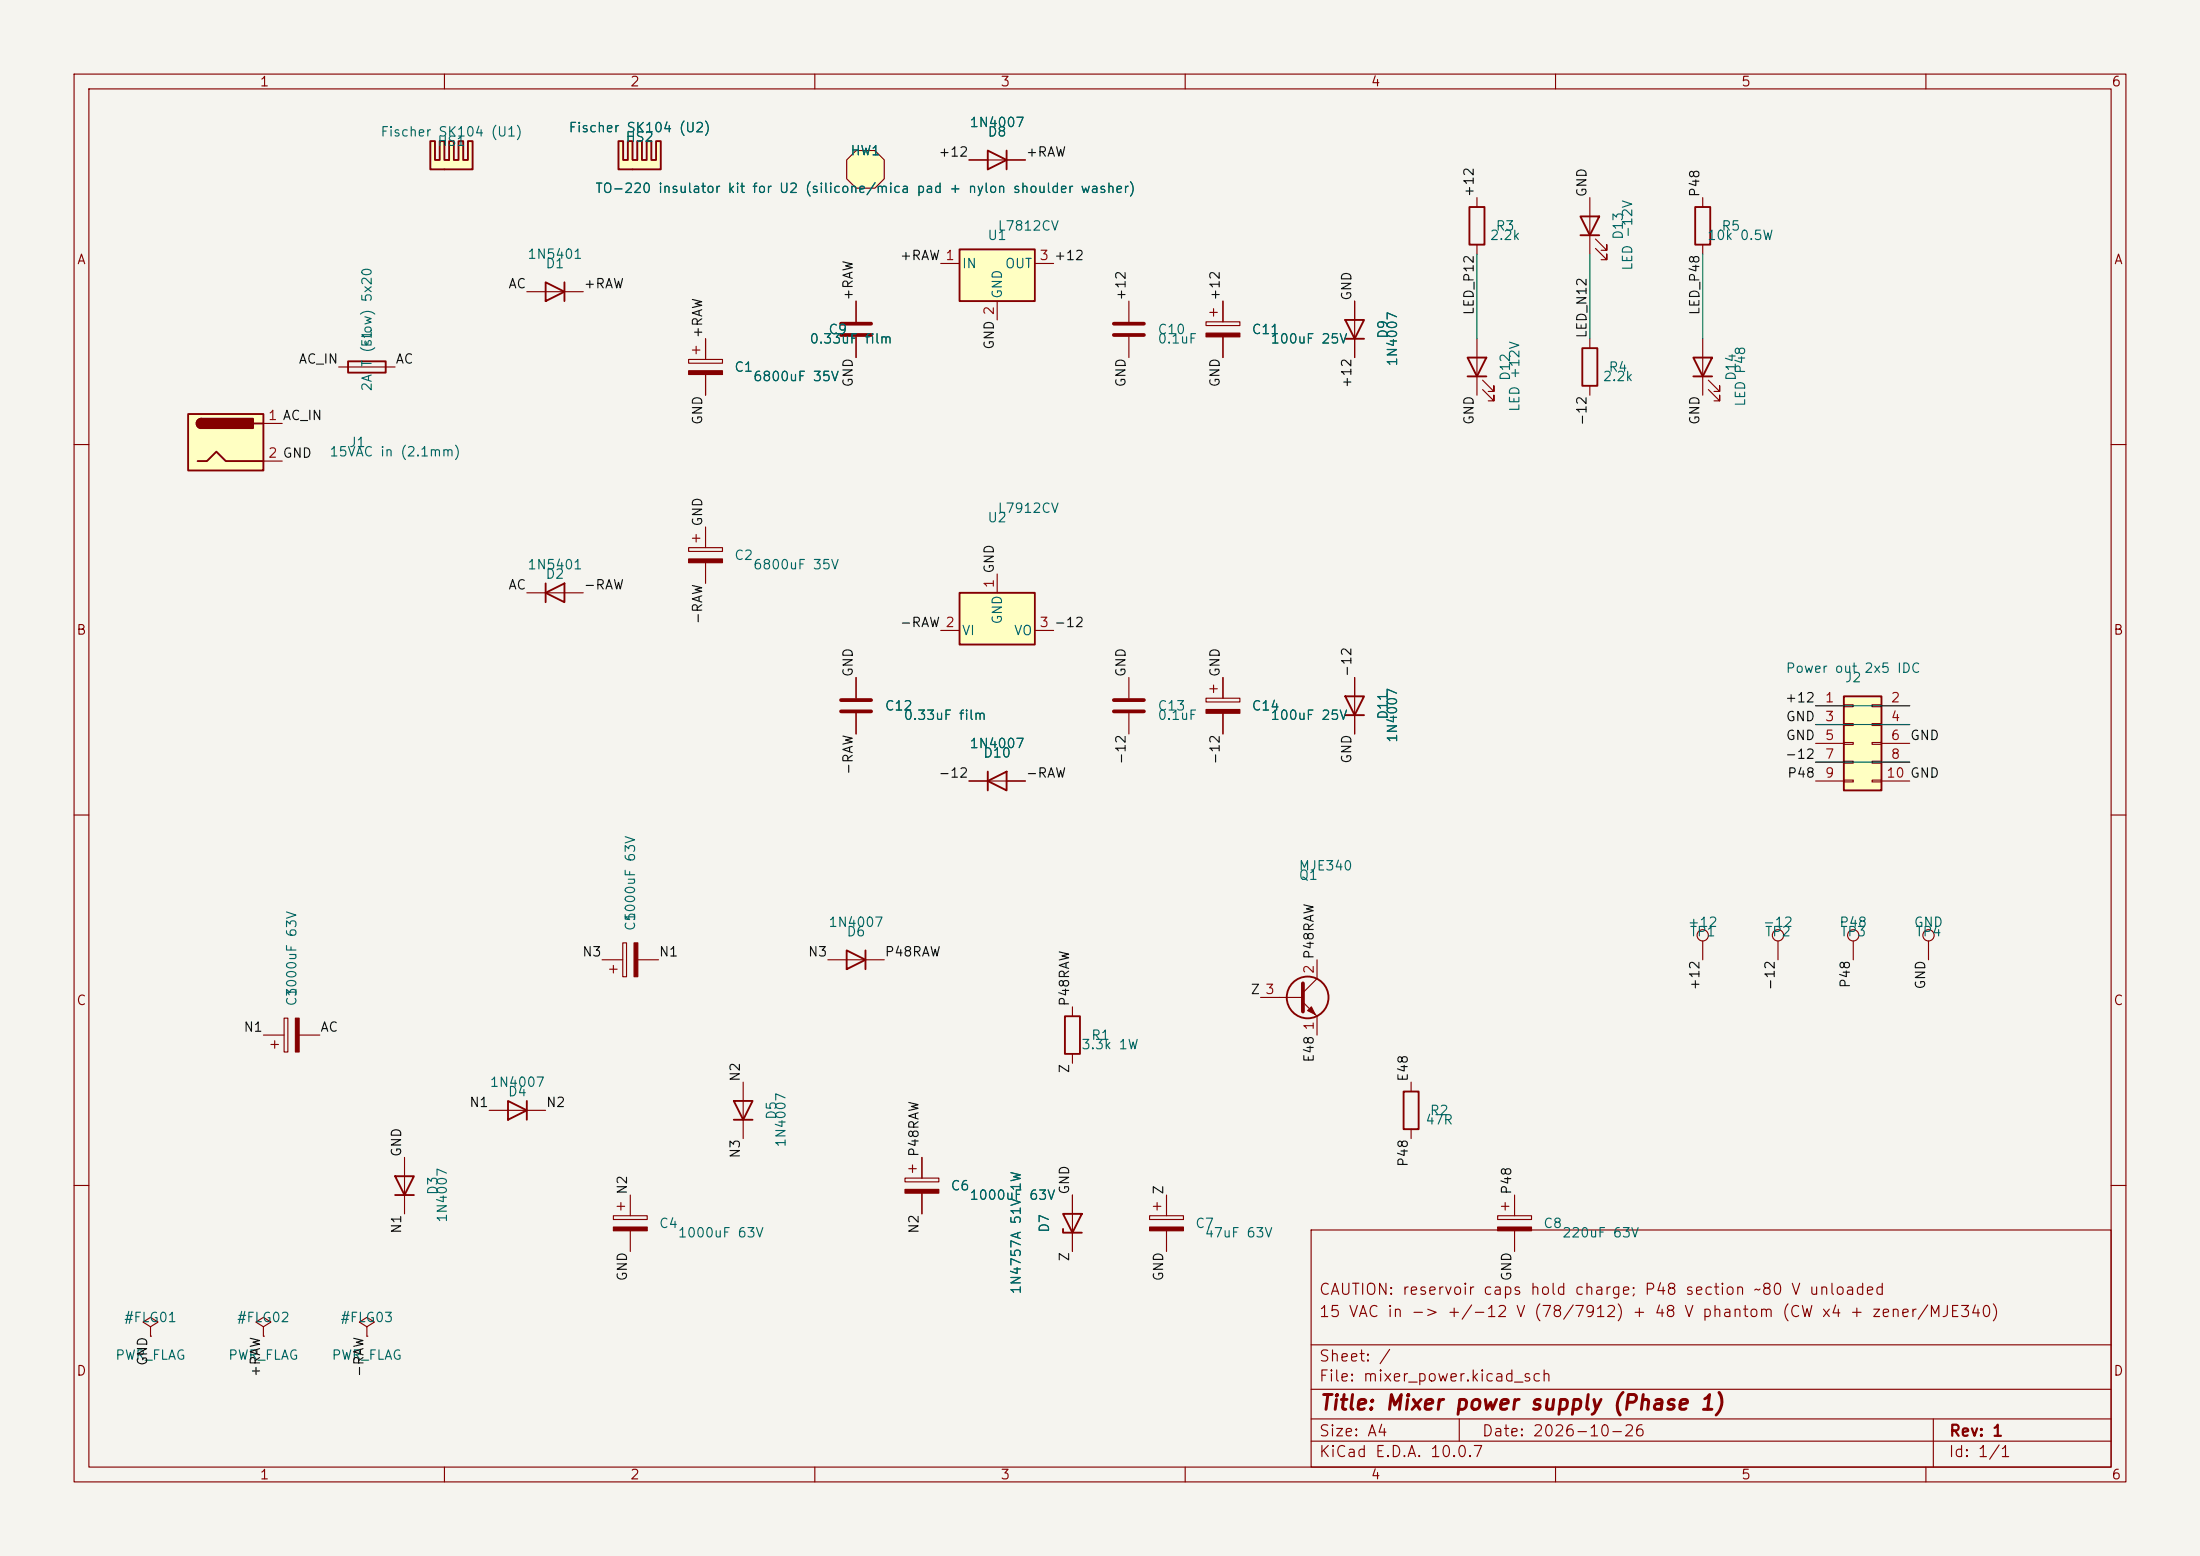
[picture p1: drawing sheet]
<svg xmlns="http://www.w3.org/2000/svg" width="297mm" height="210mm" viewBox="0 0 297 210" stroke-linecap="round" stroke-linejoin="round" font-family="sans-serif">
<path d="M0 0h297v210h-297z" fill="#f5f4ef" stroke="#f5f4ef" stroke-width=".14"/>
<g fill="none" stroke="#840000" stroke-width=".15">
<path d="M10 10h277v190h-277zM12 12h273v186h-273zM60 10v2M110 10v2M160 10v2M210 10v2M260 10v2M130.8 21.6h7.6M10 60h2M93 73.9h4.5v.5h-4.5zM93.5 72.6h1M94 72.1v1.1"/>
<path d="M95.2 71.1v2.8M95.2 75.9v2.8M285 60h2M71.1 80h7.6M115.6 91.4v2.8M115.6 96.3v2.8M162.8 94.2h4.6v.5h-4.6zM163.3 93h1M163.8 92.5v1M165.1 91.4v2.8M165.1 96.3v2.8M182.9 91.4v7.7"/>
<path d="M10 110h2M285 110h2M81.3 129.5h2.8M82.3 130.8h1M82.8 130.3v1M84.1 127.3h.5v4.5h-.5zM86.1 129.5h2.8M100.3 146.1v7.6M10 160h2M177 166h108v32h-108zM285 160h2M60 198v2"/>
<path d="M110 198v2M160 198v2M177 194.5h108M177 191.5h108M177 187.5h108M177 181.5h108M197 191.5v3M210 198v2M260 198v2M261 191.5v6.5"/>
</g>
<path d="M133.3 20.3l2.6 1.3-2.6 1.3zM135.9 20.3v2.6M73.7 78.7v2.6M73.7 80l2.5-1.3v2.6zM181.6 94h2.5l-1.2 2.5zM181.6 96.5h2.5M99.1 148.6h2.5l-1.3 2.5zM99.1 151.1h2.5" fill="none" stroke="#840000" stroke-width=".25"/>
<g fill="#840000" stroke="#840000" stroke-width=".15">
<path d="M162.8 95.8h4.6v.5h-4.6z"/>
<path d="M85.6 127.3h.5v4.5h-.5z"/>
<path d="M93 75.4h4.5v.5h-4.5z"/>
</g>
<path d="M113.5 94.5h4.1M113.5 96h4.1" fill="none" stroke="#840000" stroke-width=".51"/>
<path d="M129.5 80h10.2v7h-10.2z" fill="#ffffc2"/>
<path d="M47 48.8h5.1v1.5h-5.1zM129.5 80h10.2v7h-10.2z" fill="none" stroke="#840000" stroke-width=".25"/>
<path d="M45.7 49.5h7.6M134.6 77.5v2.5M127 85.1h2.5M139.7 85.1h2.5" fill="none" stroke="#840000" stroke-width=".15"/>
<g fill="#ffffc2">
<path d="M58.1 19.1h.6v2.5h.7v-2.5h.6v2.5h.6l-.6 1.3h-1.9z"/>
<path d="M60.6 19.1h.7v2.5h.6v-2.5h.6v2.5h.7v-2.5h.6v3.8h-3.8l.6-1.3z"/>
</g>
<path d="M58.1 19.1h.6v2.5h.7v-2.5h.6v2.5h.6v-2.5h.7v2.5h.6v-2.5h.6v2.5h.7v-2.5h.6v3.8h-5.7zM73.7 38.1l2.5 1.3-2.5 1.2zM76.2 38.1v2.5M68.6 148.6l2.5 1.3-2.5 1.2zM71.1 148.6v2.5" fill="none" stroke="#840000" stroke-width=".25"/>
<path d="M71.1 39.4h7.6M115.6 40.6v2.8M115.6 45.5v2.8M152.4 91.4v2.8M152.4 96.3v2.8M35.6 139.7h2.8M38.4 137.4h.5v4.6h-.5zM40.4 139.7h2.8M36.6 141h1M37.1 140.5v1M66 149.9h7.7" fill="none" stroke="#840000" stroke-width=".15"/>
<path d="M113.5 43.7h4.1M113.5 45.2h4.1M150.4 94.5h4M150.4 96h4" fill="none" stroke="#840000" stroke-width=".51"/>
<path d="M39.9 137.4h.5v4.6h-.5z" fill="#840000" stroke="#840000" stroke-width=".15"/>
<path d="M129.5 33.7h10.2v6.9h-10.2z" fill="#ffffc2"/>
<path d="M129.5 33.7h10.2v6.9h-10.2zM133.3 105.4l2.6-1.3v2.6zM133.3 104.1v2.6" fill="none" stroke="#840000" stroke-width=".25"/>
<g fill="none" stroke="#840000" stroke-width=".15">
<path d="M127 35.6h2.5M139.7 35.6h2.5M93 48.5h4.5v.5h-4.5zM93.5 47.2h1M94 46.7v1.1M95.2 45.7v2.8M95.2 50.5v2.8M134.6 40.6v2.6M130.8 105.4h7.6M82.8 164.1h4.6v.5h-4.6zM83.3 162.8h1M83.8 162.3v1"/>
<path d="M85.1 161.3v2.8M85.1 166.1v2.8"/>
</g>
<g fill="#840000" stroke="#840000" stroke-width=".15">
<path d="M82.8 165.6h4.6v.5h-4.6z"/>
<path d="M93 50h4.5v.5h-4.5z"/>
</g>
<path d="M114.3 21.6l1.3-1.3h2.5l1.3 1.3v2.5l-1.3 1.3h-2.5l-1.3-1.3z" fill="#ffffc2"/>
<path d="M114.3 21.6l1.3-1.3h2.5l1.3 1.3v2.5l-1.3 1.3h-2.5l-1.3-1.3zM152.4 40.6v2.8M152.4 45.5v2.8M162.8 43.4h4.6v.5h-4.6zM163.3 42.2h1M163.8 41.7v1M165.1 40.6v2.8M165.1 45.5v2.8M182.9 40.6v7.7" fill="none" stroke="#840000" stroke-width=".15"/>
<path d="M150.4 43.7h4M150.4 45.2h4" fill="none" stroke="#840000" stroke-width=".51"/>
<path d="M162.8 45h4.6v.5h-4.6z" fill="#840000" stroke="#840000" stroke-width=".15"/>
<path d="M181.6 43.2h2.5l-1.2 2.5zM181.6 45.7h2.5" fill="none" stroke="#840000" stroke-width=".25"/>
<g fill="#ffffc2">
<path d="M83.5 19.1h.6v2.5h.7v-2.5h.6v2.5h.6l-.6 1.3h-1.9z"/>
<path d="M86 19.1h.7v2.5h.6v-2.5h.6v2.5h.7v-2.5h.6v3.8h-3.8l.6-1.3z"/>
</g>
<path d="M83.5 19.1h.6v2.5h.7v-2.5h.6v2.5h.6v-2.5h.7v2.5h.6v-2.5h.6v2.5h.7v-2.5h.6v3.8h-5.7z" fill="none" stroke="#840000" stroke-width=".25"/>
<path d="M25.4 55.9h10.2v7.6h-10.2z" fill="#ffffc2"/>
<g fill="none" stroke="#840000" stroke-width=".25">
<path d="M213.4 29.2h2.5l-1.3 2.6zM213.4 31.8h2.5M228.9 27.9h2v5.1h-2zM25.4 55.9h10.2v7.6h-10.2zM27.2 56.5a.64 .64 0 0 0-.7 .7 .64 .64 0 0 0 .7 .6M34.3 57.2h1.3M26.7 62.2h1.2l1.3-1.2 1.3 1.2h5.1M114.3 128.3l2.5 1.2-2.5 1.3zM116.8 128.3v2.5M143.8 137.2h2v5h-2zM53.3 158.8h2.6l-1.3 2.5zM189.5 147.3h2v5.1h-2z"/>
<path d="M53.3 161.3h2.6M143.5 165.9v.5h2.5M143.5 163.8h2.5l-1.2 2.6z"/>
<circle cx="176.5" cy="134.6" r="2.82"/>
</g>
<g fill="#840000" stroke="#840000" stroke-width=".25">
<path d="M26.7 56.7l.5-.2v1.3a.63 .63 0 0 1-.6-.4 .63 .63 0 0 1 .1-.7z"/>
<path d="M27.2 56.5h7v1.3h-7z"/>
</g>
<g fill="none" stroke="#840000" stroke-width=".15">
<path d="M214.6 26.7v7.6M215.4 33.5l1.5 1.6v-.8v.8h-.7M215.4 32.3l1.5 1.5v-.8v.8h-.7M229.9 26.7v1.2M229.9 33v1.3M35.6 57.2h2.5M35.6 62.2h2.5M111.8 129.5h7.6M144.8 135.9v1.3M170.2 134.6h5.7M175.9 135.3l1.9 1.9v2.5M177.8 129.5v2.6l-1.9 1.9"/>
<path d="M229.9 127v2.5M240 127v2.5M250.2 127v2.5M260.3 127v2.5M54.6 156.2v7.6M122.2 159h4.5v.5h-4.5zM122.7 157.7h1M123.2 157.2v1M124.5 156.2v2.8M144.8 142.2v1.3M190.5 146.1v1.2M190.5 152.4v1.3"/>
<path d="M20.3 179.1l1-.7-1-.6-1 .6 1 .7v1.2M35.6 179.1l1-.7-1-.6-1.1 .6 1.1 .7v1.2M49.5 179.1l1-.7-1-.6-1 .6 1 .7v1.2M124.5 161v2.8M144.8 161.3v7.6M155.2 164.1h4.6v.5h-4.6zM155.7 162.8h1M156.2 162.3v1M157.5 161.3v2.8M157.5 166.1v2.8M202.2 164.1h4.6v.5h-4.6zM202.7 162.8h1"/>
<path d="M203.2 162.3v1M204.5 161.3v2.8M204.5 166.1v2.8M20.3 180.3h.1M35.6 180.3h.1M49.5 180.3h.1"/>
<circle cx="229.9" cy="126.2" r=".76"/>
<circle cx="240" cy="126.2" r=".76"/>
<circle cx="250.2" cy="126.2" r=".76"/>
<circle cx="260.4" cy="126.2" r=".76"/>
</g>
<g fill="#840000" stroke="#840000" stroke-width=".15">
<path d="M122.2 160.5h4.5v.5h-4.5z"/>
<path d="M202.2 165.6h4.6v.5h-4.6z"/>
<path d="M155.2 165.6h4.6v.5h-4.6z"/>
<path d="M176.5 136.4l.5-.5 .5 1z"/>
</g>
<path d="M175.9 132.7v3.8" fill="none" stroke="#840000" stroke-width=".51"/>
<path d="M248.9 94h5.1v12.7h-5.1z" fill="#ffffc2"/>
<path d="M198.4 27.9h2v5.1h-2zM198.1 48.3h2.6l-1.3 2.5zM198.1 50.8h2.6M213.6 47h2v5.1h-2zM228.6 48.3h2.5l-1.2 2.5zM228.6 50.8h2.5M248.9 94h5.1v12.7h-5.1z" fill="none" stroke="#840000" stroke-width=".25"/>
<g fill="none" stroke="#840000" stroke-width=".15">
<path d="M130.8 21.6h2.5M135.9 21.6h2.5M199.4 26.7v1.2M199.4 33v1.3M95.2 45.7v2.8M95.2 50.5v2.8M115.6 40.6v2.8M115.6 45.5v2.8M165.1 40.6v2.8M165.1 45.5v2.8M182.9 40.6v2.6M182.9 45.7v2.6"/>
<path d="M199.4 45.7v7.6M200.2 52.6l1.5 1.5v-.8v.8h-.8M200.2 51.3l1.5 1.5v-.7v.7h-.8M214.6 45.7v1.3M214.6 52.1v1.2M229.9 45.7v7.6M230.6 52.6l1.6 1.5v-.8v.8h-.8M230.6 51.3l1.6 1.5v-.7v.7h-.8M115.6 91.4v2.8M115.6 96.3v2.8M165.1 91.4v2.8M165.1 96.3v2.8"/>
<path d="M182.9 91.4v2.6M182.9 96.5v2.6M245.1 95.3h3.8M245.1 97.8h3.8M248.9 95.1h1.3v.3h-1.3zM248.9 97.7h1.3v.2h-1.3zM252.7 95.1h1.3v.3h-1.3zM252.7 97.7h1.3v.2h-1.3zM254 95.3h3.8M254 97.8h3.8M130.8 105.4h2.5M135.9 105.4h2.5"/>
<path d="M245.1 100.3h3.8M245.1 102.9h3.8M245.1 105.4h3.8M248.9 100.2h1.3v.3h-1.3zM248.9 102.7h1.3v.3h-1.3zM248.9 105.3h1.3v.2h-1.3zM252.7 100.2h1.3v.3h-1.3zM252.7 102.7h1.3v.3h-1.3zM252.7 105.3h1.3v.2h-1.3zM254 100.3h3.8M254 102.9h3.8M254 105.4h3.8"/>
<path d="M124.5 156.2v2.8M124.5 161v2.8M144.8 161.3v2.5M144.8 166.4v2.5"/>
</g>
<path d="M199.4 34.3v11.4M214.6 34.3v11.4M229.9 34.3v11.4M245.1 95.3h12.7M245.1 97.8h12.7M245.1 102.9h12.7" fill="none" stroke="#009600" stroke-width=".15"/>
<text font-size="2" fill="#840000" x="178" y="190.8">Title: Mixer power supply (Phase 1)</text>
<g font-size="1.5" fill="#840000">
<text x="178" y="178.1">15 VAC in -&gt; +/-12 V (78/7912) + 48 V phantom (CW x4 + zener/MJE340)</text>
<text x="178" y="175.1">CAUTION: reservoir caps hold charge; P48 section ~80 V unloaded</text>
<text x="178" y="184.1">Sheet: /</text>
<text x="178" y="186.8">File: mixer_power.kicad_sch</text>
<text x="178" y="197">KiCad E.D.A. 10.0.7</text>
<text x="178" y="194.2">Size: A4</text>
<text x="200" y="194.2">Date: 2026-10-26</text>
<text x="263" y="197">Id: 1/1</text>
<text x="263" y="194.2">Rev: 1</text>
</g>
<g font-size="1.3" fill="#840000">
<text x="35" y="12">1</text>
<text x="85" y="12">2</text>
<text x="135" y="12">3</text>
<text x="185" y="12">4</text>
<text x="235" y="12">5</text>
<text x="285" y="12">6</text>
<text x="10.3" y="36">A</text>
<text x="285.3" y="36">A</text>
<text x="10.2" y="86">B</text>
<text x="285.2" y="86">B</text>
<text x="10.2" y="136">C</text>
<text x="285.2" y="136">C</text>
<text x="10.2" y="186">D</text>
<text x="285.2" y="186">D</text>
<text x="35" y="200">1</text>
<text x="85" y="200">2</text>
<text x="135" y="200">3</text>
<text x="185" y="200">4</text>
<text x="235" y="200">5</text>
<text x="285" y="200">6</text>
</g>
<g font-size="1.3" fill="#006464">
<text x="130.8" y="17.5">1N4007</text>
<text x="51.3" y="18.7">Fischer SK104 (U1)</text>
<text x="59" y="20">HS1</text>
<text x="76.7" y="18.2">Fischer SK104 (U2)</text>
<text x="84.4" y="19.4">HS2</text>
<text x="114.7" y="21.3">HW1</text>
<text x="133.3" y="18.7">D8</text>
<text x="80.3" y="26.4">TO-220 insulator kit for U2 (silicone/mica pad + nylon shoulder washer)</text>
<text x="71.1" y="35.3">1N5401</text>
<text x="133.2" y="32.7">U1</text>
<text x="134.6" y="31.4">L7812CV</text>
<text x="201" y="32.7">2.2k</text>
<text x="201.8" y="31.4">R3</text>
<text x="219.4" y="32.5" transform="rotate(-90 219.4 32.5)">D13</text>
<text x="230.4" y="32.7">10k 0.5W</text>
<text x="232.3" y="31.4">R5</text>
<text x="73.6" y="36.5">D1</text>
<text x="129.8" y="36.5">IN</text>
<text x="135.6" y="40.4" transform="rotate(-90 135.6 40.4)">GND</text>
<text x="135.6" y="36.5">OUT</text>
<text x="220.7" y="36.6" transform="rotate(-90 220.7 36.6)">LED -12V</text>
<text x="50.5" y="47.7" transform="rotate(-90 50.5 47.7)">(slow) 5x20</text>
<text x="50.5" y="47" transform="rotate(-90 50.5 47)">F1</text>
<text x="109.2" y="46.7">0.33uF</text>
<text x="111.7" y="45.4">C9</text>
<text x="116.6" y="46.7">film</text>
<text x="156.2" y="45.4">C10</text>
<text x="156.2" y="46.7">0.1uF</text>
<text x="168.9" y="45.4">C11</text>
<text x="171.4" y="46.7">100uF 25V</text>
<text x="187.7" y="45.8" transform="rotate(-90 187.7 45.8)">D9</text>
<text x="50.5" y="52.9" transform="rotate(-90 50.5 52.9)">2A</text>
<text x="50.5" y="49.7" transform="rotate(-90 50.5 49.7)">T</text>
<text x="99" y="50.5">C1</text>
<text x="101.6" y="51.8">6800uF 35V</text>
<text x="188.9" y="49.5" transform="rotate(-90 188.9 49.5)">1N4007</text>
<text x="204.2" y="51.5" transform="rotate(-90 204.2 51.5)">D12</text>
<text x="216.3" y="51.8">2.2k</text>
<text x="217.1" y="50.5">R4</text>
<text x="234.6" y="51.5" transform="rotate(-90 234.6 51.5)">D14</text>
<text x="205.4" y="55.7" transform="rotate(-90 205.4 55.7)">LED +12V</text>
<text x="235.9" y="55" transform="rotate(-90 235.9 55)">LED P48</text>
<text x="44.4" y="61.9">15VAC in (2.1mm)</text>
<text x="47" y="60.7">J1</text>
<text x="133.2" y="70.8">U2</text>
<text x="134.6" y="69.5">L7912CV</text>
<text x="71.1" y="77.2">1N5401</text>
<text x="99" y="75.9">C2</text>
<text x="101.6" y="77.2">6800uF 35V</text>
<text x="73.6" y="78.4">D2</text>
<text x="129.8" y="86.1">VI</text>
<text x="135.6" y="84.4" transform="rotate(-90 135.6 84.4)">GND</text>
<text x="136.8" y="86.1">VO</text>
<text x="241" y="91.1">Power out 2x5 IDC</text>
<text x="249" y="92.4">J2</text>
<text x="119.4" y="96.2">C12</text>
<text x="121.9" y="97.5">0.33uF film</text>
<text x="130.8" y="101.3">1N4007</text>
<text x="156.2" y="96.2">C13</text>
<text x="156.2" y="97.5">0.1uF</text>
<text x="168.9" y="96.2">C14</text>
<text x="171.4" y="97.5">100uF 25V</text>
<text x="187.7" y="97.2" transform="rotate(-90 187.7 97.2)">D11</text>
<text x="188.9" y="100.3" transform="rotate(-90 188.9 100.3)">1N4007</text>
<text x="132.6" y="102.6">D10</text>
<text x="175.2" y="119.1">Q1</text>
<text x="175.2" y="117.8">MJE340</text>
<text x="86.1" y="125.7" transform="rotate(-90 86.1 125.7)">C5</text>
<text x="86.1" y="124.5" transform="rotate(-90 86.1 124.5)">1000uF 63V</text>
<text x="111.8" y="125.4">1N4007</text>
<text x="227.7" y="125.4">+12</text>
<text x="237.9" y="125.4">-12</text>
<text x="248.2" y="125.4">P48</text>
<text x="258.3" y="125.4">GND</text>
<text x="114.2" y="126.7">D6</text>
<text x="228" y="126.7">TP1</text>
<text x="238.2" y="126.7">TP2</text>
<text x="248.3" y="126.7">TP3</text>
<text x="258.5" y="126.7">TP4</text>
<text x="40.3" y="135.9" transform="rotate(-90 40.3 135.9)">C3</text>
<text x="40.3" y="134.6" transform="rotate(-90 40.3 134.6)">1000uF 63V</text>
<text x="145.9" y="141.9">3.3k 1W</text>
<text x="147.2" y="140.7">R1</text>
<text x="66" y="147">1N4007</text>
<text x="68.5" y="148.3">D4</text>
<text x="105.1" y="151.2" transform="rotate(-90 105.1 151.2)">D5</text>
<text x="106.4" y="154.9" transform="rotate(-90 106.4 154.9)">1N4007</text>
<text x="192.3" y="152.1">47R</text>
<text x="192.9" y="150.8">R2</text>
<text x="59.4" y="161.4" transform="rotate(-90 59.4 161.4)">D3</text>
<text x="128.3" y="161">C6</text>
<text x="60.7" y="165.1" transform="rotate(-90 60.7 165.1)">1N4007</text>
<text x="88.9" y="166.1">C4</text>
<text x="91.4" y="167.3">1000uF 63V</text>
<text x="130.8" y="162.3">1000uF 63V</text>
<text x="141.9" y="166.5" transform="rotate(-90 141.9 166.5)">D7</text>
<text x="161.3" y="166.1">C7</text>
<text x="162.5" y="167.3">47uF 63V</text>
<text x="208.3" y="166.1">C8</text>
<text x="210.8" y="167.3">220uF 63V</text>
<text x="16.7" y="178.8">#FLG01</text>
<text x="31.9" y="178.8">#FLG02</text>
<text x="45.9" y="178.8">#FLG03</text>
<text x="138.1" y="174.8" transform="rotate(-90 138.1 174.8)">1N4757A 51V 1W</text>
<text x="15.5" y="183.8">PWR_FLAG</text>
<text x="30.7" y="183.8">PWR_FLAG</text>
<text x="44.7" y="183.8">PWR_FLAG</text>
</g>
<g font-size="1.3" fill="#0f0f0f">
<text x="126.6" y="21.5">+12</text>
<text x="138.4" y="21.5">+RAW</text>
<text x="199.3" y="26.7" transform="rotate(-90 199.3 26.7)">+12</text>
<text x="214.5" y="26.7" transform="rotate(-90 214.5 26.7)">GND</text>
<text x="229.7" y="26.7" transform="rotate(-90 229.7 26.7)">P48</text>
<text x="121.4" y="35.4">+RAW 1</text>
<text x="68.5" y="39.2">AC</text>
<text x="78.7" y="39.2">+RAW</text>
<text x="115.4" y="40.7" transform="rotate(-90 115.4 40.7)">+RAW</text>
<text x="152.3" y="40.7" transform="rotate(-90 152.3 40.7)">+12</text>
<text x="165" y="40.7" transform="rotate(-90 165 40.7)">+12</text>
<text x="182.8" y="40.7" transform="rotate(-90 182.8 40.7)">GND</text>
<text x="95.1" y="45.7" transform="rotate(-90 95.1 45.7)">+RAW</text>
<text x="134.5" y="47.3" transform="rotate(-90 134.5 47.3)">GND 2</text>
<text x="199.3" y="42.6" transform="rotate(-90 199.3 42.6)">LED_P12</text>
<text x="214.5" y="45.7" transform="rotate(-90 214.5 45.7)">LED_N12</text>
<text x="229.7" y="42.6" transform="rotate(-90 229.7 42.6)">LED_P48</text>
<text x="40.2" y="49.4">AC_IN</text>
<text x="53.3" y="49.4">AC</text>
<text x="115.4" y="52.4" transform="rotate(-90 115.4 52.4)">GND</text>
<text x="152.3" y="52.4" transform="rotate(-90 152.3 52.4)">GND</text>
<text x="165" y="52.4" transform="rotate(-90 165 52.4)">GND</text>
<text x="182.8" y="52.5" transform="rotate(-90 182.8 52.5)">+12</text>
<text x="95.1" y="57.4" transform="rotate(-90 95.1 57.4)">GND</text>
<text x="199.3" y="57.4" transform="rotate(-90 199.3 57.4)">GND</text>
<text x="214.5" y="57.6" transform="rotate(-90 214.5 57.6)">-12</text>
<text x="229.7" y="57.4" transform="rotate(-90 229.7 57.4)">GND</text>
<text x="95.1" y="71.1" transform="rotate(-90 95.1 71.1)">GND</text>
<text x="68.5" y="79.9">AC</text>
<text x="78.7" y="79.9">-RAW</text>
<text x="95.1" y="84.3" transform="rotate(-90 95.1 84.3)">-RAW</text>
<text x="121.4" y="85">-RAW 2</text>
<text x="115.4" y="91.5" transform="rotate(-90 115.4 91.5)">GND</text>
<text x="152.3" y="91.5" transform="rotate(-90 152.3 91.5)">GND</text>
<text x="165" y="91.5" transform="rotate(-90 165 91.5)">GND</text>
<text x="182.8" y="91.5" transform="rotate(-90 182.8 91.5)">-12</text>
<text x="240.9" y="95.1">+12</text>
<text x="241" y="97.7">GND</text>
<text x="241" y="100.2">GND</text>
<text x="257.8" y="100.2">GND</text>
<text x="115.4" y="104.7" transform="rotate(-90 115.4 104.7)">-RAW</text>
<text x="126.6" y="105.3">-12</text>
<text x="138.4" y="105.3">-RAW</text>
<text x="152.3" y="103.3" transform="rotate(-90 152.3 103.3)">-12</text>
<text x="165" y="103.3" transform="rotate(-90 165 103.3)">-12</text>
<text x="182.8" y="103.2" transform="rotate(-90 182.8 103.2)">GND</text>
<text x="240.9" y="102.7">-12</text>
<text x="241.2" y="105.3">P48</text>
<text x="78.5" y="129.4">N3</text>
<text x="88.9" y="129.4">N1</text>
<text x="109" y="129.4">N3</text>
<text x="119.4" y="129.4">P48RAW</text>
<text x="144.7" y="135.9" transform="rotate(-90 144.7 135.9)">P48RAW</text>
<text x="168.7" y="134.5">Z 3</text>
<text x="229.7" y="133.8" transform="rotate(-90 229.7 133.8)">+12</text>
<text x="239.9" y="133.8" transform="rotate(-90 239.9 133.8)">-12</text>
<text x="250.1" y="133.5" transform="rotate(-90 250.1 133.5)">P48</text>
<text x="260.2" y="133.6" transform="rotate(-90 260.2 133.6)">GND</text>
<text x="32.8" y="139.6">N1</text>
<text x="43.2" y="139.6">AC</text>
<text x="177.7" y="143.5" transform="rotate(-90 177.7 143.5)">E48</text>
<text x="63.3" y="149.7">N1</text>
<text x="73.6" y="149.7">N2</text>
<text x="100.2" y="146.1" transform="rotate(-90 100.2 146.1)">N2</text>
<text x="144.7" y="144.9" transform="rotate(-90 144.7 144.9)">Z</text>
<text x="190.4" y="146.1" transform="rotate(-90 190.4 146.1)">E48</text>
<text x="54.5" y="156.2" transform="rotate(-90 54.5 156.2)">GND</text>
<text x="85" y="161.3" transform="rotate(-90 85 161.3)">N2</text>
<text x="100.2" y="156.4" transform="rotate(-90 100.2 156.4)">N3</text>
<text x="124.3" y="156.2" transform="rotate(-90 124.3 156.2)">P48RAW</text>
<text x="144.7" y="161.3" transform="rotate(-90 144.7 161.3)">GND</text>
<text x="157.4" y="161.3" transform="rotate(-90 157.4 161.3)">Z</text>
<text x="190.4" y="157.6" transform="rotate(-90 190.4 157.6)">P48</text>
<text x="204.3" y="161.3" transform="rotate(-90 204.3 161.3)">P48</text>
<text x="54.5" y="166.6" transform="rotate(-90 54.5 166.6)">N1</text>
<text x="124.3" y="166.6" transform="rotate(-90 124.3 166.6)">N2</text>
<text x="85" y="173" transform="rotate(-90 85 173)">GND</text>
<text x="144.7" y="170.3" transform="rotate(-90 144.7 170.3)">Z</text>
<text x="157.4" y="173" transform="rotate(-90 157.4 173)">GND</text>
<text x="204.3" y="173" transform="rotate(-90 204.3 173)">GND</text>
<text x="20.2" y="184.4" transform="rotate(-90 20.2 184.4)">GND</text>
<text x="35.4" y="185.9" transform="rotate(-90 35.4 185.9)">+RAW</text>
<text x="49.4" y="185.9" transform="rotate(-90 49.4 185.9)">-RAW</text>
</g>
<g font-size="1.3" fill="#a90000">
<text x="140.2" y="35.4">3 +12</text>
<text x="36.1" y="57">1 AC_IN</text>
<text x="36.1" y="62.1">2 GND</text>
<text x="134.5" y="79.5" transform="rotate(-90 134.5 79.5)">1 GND</text>
<text x="140.2" y="85">3 -12</text>
<text x="246.3" y="95.1">1</text>
<text x="255.2" y="95.1">2</text>
<text x="246.3" y="97.7">3</text>
<text x="246.3" y="100.2">5</text>
<text x="255.2" y="97.7">4</text>
<text x="255.2" y="100.2">6</text>
<text x="246.3" y="102.7">7</text>
<text x="246.3" y="105.3">9</text>
<text x="254.6" y="105.3">10 GND</text>
<text x="255.2" y="102.7">8</text>
<text x="177.7" y="131.5" transform="rotate(-90 177.7 131.5)">2 P48RAW</text>
<text x="177.7" y="139.2" transform="rotate(-90 177.7 139.2)">1</text>
</g>
</svg>
